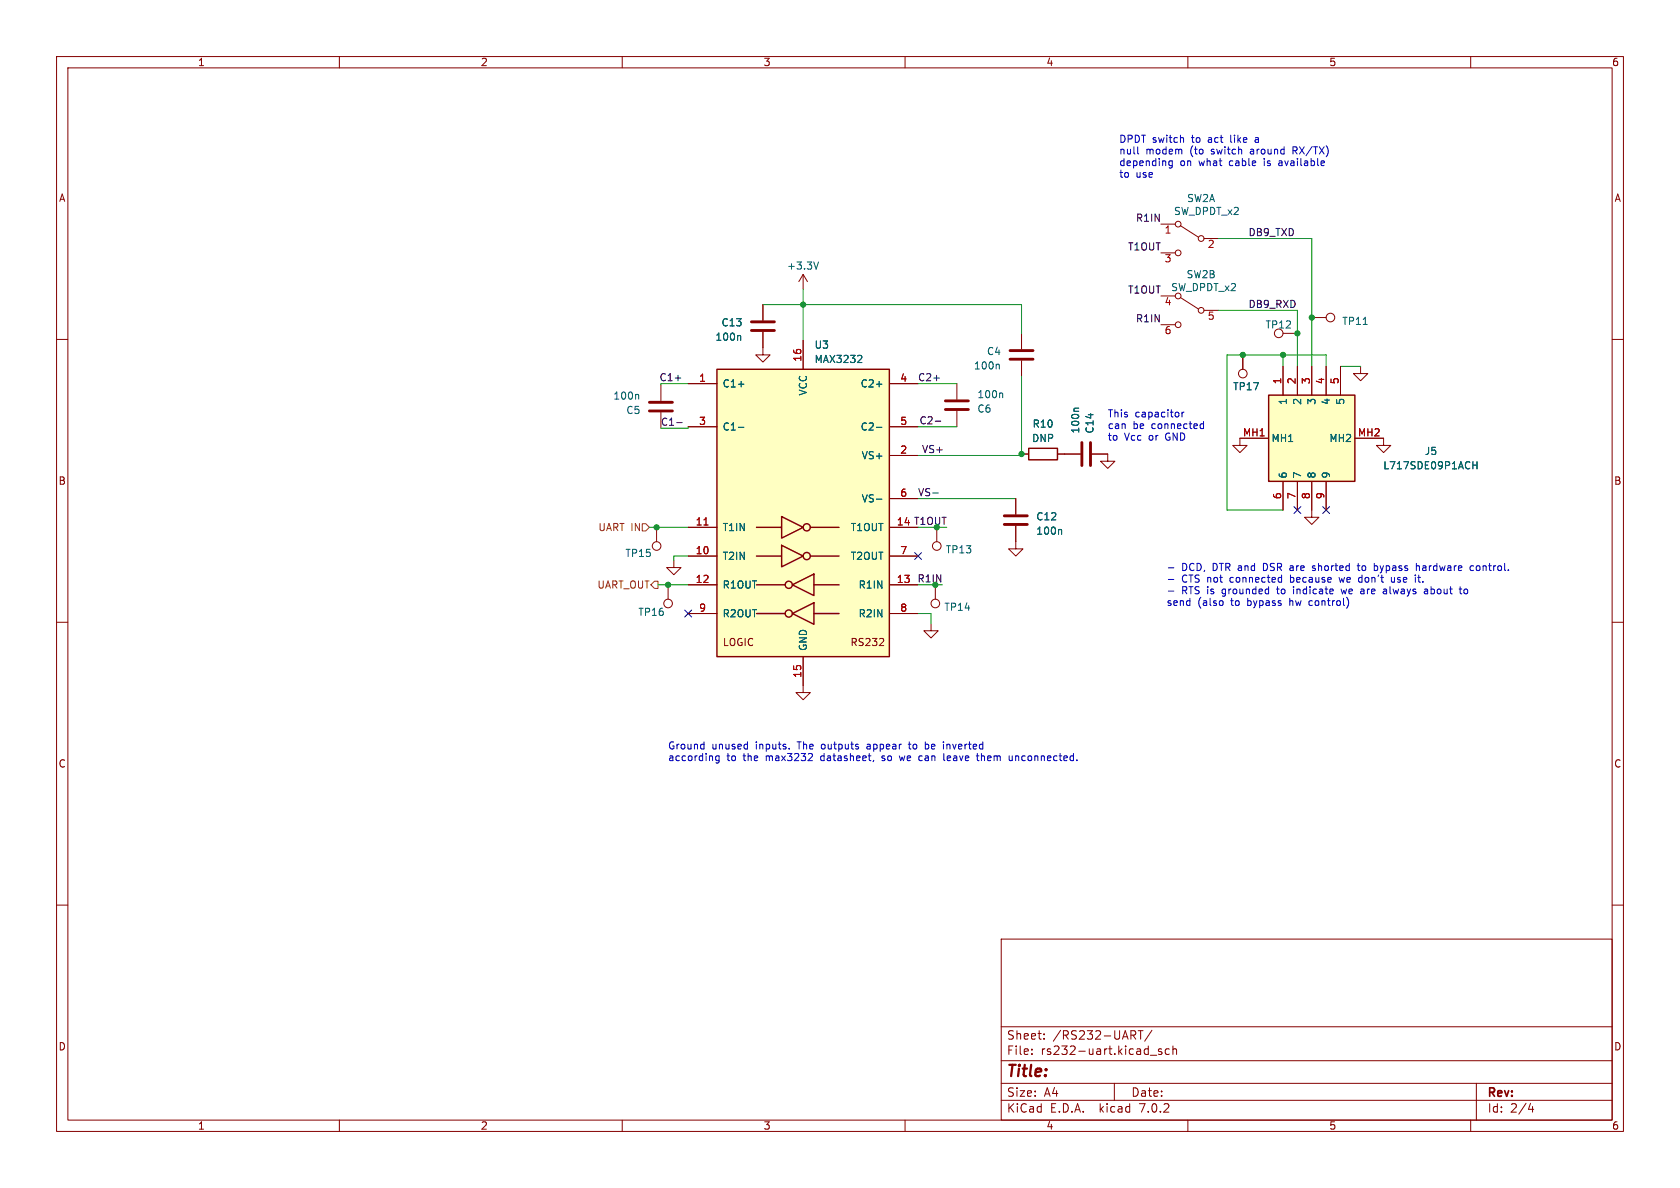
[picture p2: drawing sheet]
<svg xmlns="http://www.w3.org/2000/svg" width="297mm" height="210mm" viewBox="0 0 297 210" stroke-linecap="round" stroke-linejoin="round" font-family="sans-serif">
<g fill="none" stroke="#840000" stroke-width=".18">
<path d="M10 10h277v190h-277zM12 12h273v186h-273zM60 10v2M110 10v2M160 10v2M210 10v2M260 10v2M205.2 39.6h2.6M208.7 39.9l3.1 2M10 60h2M134.9 58.7v4h1.2l-1.2 1.3-1.3-1.3h1.3M134.9 53.8v2.8"/>
<path d="M142 48.5l-.8 1.3M142 48.5v2.6M142 48.5l.7 1.3M180.6 58.9v2.8M205.2 44.7h2.6M205.2 52.3h2.6M205.2 57.4h2.6M208.7 52.6l3.1 2M212.9 42.2h2.5M212.9 54.9h2.5M226.8 58.9h2.6M231.9 56.1h2.5"/>
<path d="M285 60h2M116.8 68.1v2.8M116.8 72.9v2.8M121.7 67.8h5M121.7 75.4h5M142 60.2v5.1M157.2 67.8h5.1M157.2 75.4h5.1M169.2 67.8v2.8M169.2 72.6v2.8M180.6 63.8v2.7M219.7 62.7v2.6"/>
<path d="M224.3 77.5h-5.1v1.2h1.3l-1.3 1.3-1.3-1.3h1.3M226.8 64.8v5.1M229.4 64.8v5.1M231.9 64.8v5.1M234.4 64.8v5.1M237 64.8v5.1M239.5 77.5h5.1v1.2h1.3l-1.3 1.3-1.3-1.3h1.3M240.5 64.8v1.2h1.3l-1.3 1.3-1.2-1.3h1.2M116.1 93.2v2.6M119.1 99.1v1.2h1.3l-1.3 1.3-1.2-1.3h1.2M121.7 98.3h5M121.7 93.2h5"/>
<path d="M157.2 98.3h5.1M157.2 93.2h5.1M157.2 80.5h5.1M157.2 88.1h5.1M165.6 93.2v2.6M179.6 93v4h1.2l-1.2 1.3-1.3-1.3h1.3M179.6 88.1v2.8M180.6 80.3h1.3M186.9 80.3h4.1M193 80.3h2.8v1.2h1.3l-1.3 1.3-1.2-1.3h1.2M226.8 85.1v5.1M229.4 85.1v5.1"/>
<path d="M231.9 85.1v6.3h1.3l-1.3 1.3-1.3-1.3h1.3M234.4 85.1v5.1M10 110h2M118.1 103.4v2.5M121.7 103.4h5M121.7 108.5h5M142 116.1v6.3h1.3l-1.3 1.3-1.3-1.3h1.3M157.2 103.4h5.1M157.2 108.5h5.1M164.6 110.2v1.3h1.3l-1.3 1.3-1.3-1.3h1.3M165.4 103.4v2.5M285 110h2"/>
<path d="M10 160h2M285 160h2M177 166h108v32h-108zM60 198v2M110 198v2M160 198v2M177 194.5h108M177 191.5h108M177 187.5h108M177 181.5h108M182.4 186.3v.1M182.4 185.5v.1"/>
<path d="M184.6 183.6v.1M184.6 182.8v.1M197 191.5v3M201.2 182.2h.9M201.6 182.2v1.5M203.4 186.5h1.1M203.6 182.1l-1.2 2M205.4 185.5l-.4-.1-.2 .2 .1 .2 .5 .2v.3h-.6M206.7 185.5l-.4-.1-.3 .3v.4l.1 .2h.6M207.4 185.5l.2-.1 .3 .1 .1 .9M207.4 184.9v1.5M210 198v2"/>
<path d="M260 198v2M261 191.5v6.5M270.2 196.1h.9M270.9 195.6v1"/>
<circle cx="208.3" cy="39.6" r=".51"/>
<circle cx="208.3" cy="44.7" r=".51"/>
<circle cx="208.3" cy="57.4" r=".51"/>
<circle cx="208.3" cy="52.3" r=".51"/>
<circle cx="212.3" cy="42.2" r=".51"/>
<circle cx="212.3" cy="54.9" r=".51"/>
<circle cx="226.1" cy="58.9" r=".76"/>
<circle cx="235.2" cy="56.1" r=".76"/>
<circle cx="219.7" cy="66" r=".76"/>
<circle cx="116.1" cy="96.5" r=".76"/>
<circle cx="165.6" cy="96.5" r=".76"/>
<circle cx="118.1" cy="106.7" r=".76"/>
<circle cx="165.4" cy="106.7" r=".76"/>
</g>
<path d="M132.8 56.9h4.1M132.8 58.4h4.1M114.8 72.6h4.1M114.8 71.1h4.1M167.1 72.4h4.1M167.1 70.9h4.1M178.6 62h4M178.6 63.5h4M191.3 78.2v4.1M192.8 78.2v4.1M177.5 91.2h4.1M177.5 92.7h4.1" fill="none" stroke="#840000" stroke-width=".51"/>
<g fill="none" stroke="#006464" stroke-width=".18">
<path d="M130.8 59.3l.1 .2v.7M144.7 46.3l-.4 1.3M112.7 69.7l.2 .2v.7M130.5 75.5h1M152.2 62.9l.2 .2-.1 .3-.7 .7h.8M154.9 75.5h1M154.9 67.9h1M176.5 64.4l.2 .2v.6M177.1 69.5l.2 .1v.7M190.7 72.2h-.7l-.1 .1M154.9 88.2h1M187.5 93.6l.2 .2v.6"/>
<path d="M260.4 82.2h.7M261.1 81.6v1.3"/>
</g>
<g fill="#ffffc2" stroke="#ffffc2" stroke-width=".18">
<path d="M126.7 65.3h30.5v50.8h-30.5z"/>
<path d="M224.3 69.9h15.2v15.2h-15.2z"/>
</g>
<g fill="none" stroke="#840000" stroke-width=".25">
<path d="M126.7 65.3h30.5v50.8h-30.5zM181.9 79.2h5v2.1h-5zM224.3 69.9h15.2v15.2h-15.2zM133.7 98.3h4.5M133.7 93.2h4.5M138.2 96.4l3.8 1.9-3.8 1.9zM138.2 91.3l3.8 1.9-3.8 1.9zM143.3 98.3h5M143.3 93.2h5M133.7 108.5h5.1M133.7 103.4h5.1M140.1 108.5l3.8-1.9v3.8z"/>
<path d="M140.1 103.4l3.8-1.9v3.8zM143.9 108.5h4.4M143.9 103.4h4.4"/>
<circle cx="142.6" cy="98.3" r=".63"/>
<circle cx="142.6" cy="93.2" r=".63"/>
<circle cx="139.4" cy="108.5" r=".63"/>
<circle cx="139.4" cy="103.4" r=".63"/>
</g>
<path d="M124.4 92.8h.8" fill="none" stroke="#a90000" stroke-width=".18"/>
<path d="M113.5 92.6h.7l.6 .6-.6 .7h-.7zM115.1 103.4l.6-.7h.6v1.3h-.6z" fill="none" stroke="#725600" stroke-width=".18"/>
<path d="M119.4 66.8h.9M119.6 74.7h1M165.3 74.4h1M164.9 87.1h1" fill="none" stroke="#0f0f0f" stroke-width=".18"/>
<g fill="none" stroke="#0000c2" stroke-width=".18">
<path d="M201.1 26v1l.2 .2M206.6 29l.3 .3 .3-.1M207.2 28.4v1.1l-.2 .2-.3-.1M207.2 28.5l-.3-.1-.3 .3M209.1 24.3l.1 .2v.7M233.7 28.4l.4 .1 .1 .2-.7 .2M234.1 29.2l-.4 .1M209 72.9v.8M209.3 72.9l-.3 .2M212.3 75.7h.5M212.3 75h.5M212.8 74.5v1.3"/>
<path d="M243 99.6v1.3M250.4 99.6v1.3M206.6 100.4h.9M206.6 102.4h.9M206.6 104.5h.9M216.1 106.2l.1 .2-.1 .6M224.1 104.1l.2 .1M224.3 103.7v1.3M224.3 104.9l-.2 .1M226.2 102.1h.4M226.6 101.6v1.3M226.6 102.9h-.4"/>
<path d="M235.6 104.2l.1 .2-.6 .2M238.1 105.6a1.49 1.49 0 0 1 0 1.9M239.9 100h.5M240.7 104.1l-.1 .1M240.7 104.5l-.2 .2 .2 .3M243 100.8l.3 .1M243.3 100l-.3 .1M245 104.1l-.4 .1M245 104.5h-.3l-.2 .2 .1 .2 .4 .1M246 102.1v.6l.2 .2M250.2 101.6v.2M250.2 102.1v.8"/>
<path d="M250.8 100l-.4 .1M252.2 104.1l-.4 .1M252.3 104.5h-.3l-.2 .2v.2l.5 .1M258 104.1h.4M258.1 103.7v1.1l.3 .2M260.4 100l-.4 .1-.1 .2 .1 .4 .4 .2M127.1 133.6v1l-.2 .3-.3-.1M127.1 133.7l-.3-.1-.3 .3 .1 .5h.5M139.5 132.3v.1M143.4 133.2l.2 .2v.3l-.8 .8h.8M154.5 134.4l-.2 .2M160.6 131.6h.4"/>
<path d="M162.6 133.7l-.2 .2 .2 .5M163.6 131.1v1.3M163.6 132.3l.1 .1M163.7 131.6h-.1M166.8 131.1v.2M166.8 131.6v.8M166.9 133.2v1.1l.1 .2M172.6 133.6h.5M172.8 133.2v1.1l.3 .2M178.4 133.6l.1 .8h.4"/>
</g>
<g fill="none" stroke="#009600" stroke-width=".18">
<path d="M134.9 53.8h45.7v5.1M142 51.1v9.1M215.4 54.9h14v9.9M215.4 42.2h16.5v22.6M116.8 67.8h4.9M121.7 75.4v.3h-4.9M162.3 67.8h6.9M162.3 75.4h6.9M180.6 66.5v14h-18.3M226.8 62.7v2.1M234.4 64.8v-2.1h-17.5v27.5h9.9M237 64.8h3.5"/>
<path d="M114.8 93.2h6.9M121.7 98.3h-2.6v.8M162.3 93.2h3.3M162.3 88.1h17.3M116.3 103.4h5.4M162.3 103.4h4.3M162.3 108.5h2.3v1.7"/>
</g>
<path d="M161.7 97.7l1.2 1.2M162.9 97.7l-1.2 1.2M228.8 89.6l1.2 1.2M230 89.6l-1.2 1.2M233.8 89.6l1.3 1.2M235.1 89.6l-1.3 1.2M121.1 107.8l1.2 1.3M122.3 107.8l-1.2 1.3" fill="none" stroke="#000084" stroke-width=".18"/>
<g fill="#009600" stroke="#009600" stroke-width=".18">
<circle cx="142" cy="53.8" r=".46"/>
<circle cx="165.6" cy="93.2" r=".46"/>
<circle cx="231.9" cy="56.1" r=".46"/>
<circle cx="229.4" cy="58.9" r=".46"/>
<circle cx="180.6" cy="80.3" r=".46"/>
<circle cx="226.8" cy="62.7" r=".46"/>
<circle cx="219.7" cy="62.7" r=".46"/>
<circle cx="118.1" cy="103.4" r=".46"/>
<circle cx="165.4" cy="103.4" r=".46"/>
<circle cx="116.1" cy="93.2" r=".46"/>
</g>
<text font-size="2.8" fill="#840000" x="178" y="190.8">Title:</text>
<g font-size="2.1" fill="#840000">
<text x="178" y="183.9">Sheet:</text>
<text x="186.2" y="183.9">/RS232-UART/</text>
<text x="178" y="186.6">File:</text>
<text x="184" y="186.6">rs232-uart.kicad_sch</text>
<text x="178" y="196.8">KiCad</text>
<text x="178" y="194">Size:</text>
<text x="184.6" y="194">A4</text>
<text x="185.7" y="196.8">E.D.A.</text>
<text x="194.4" y="196.8">kicad</text>
<text x="200" y="194">Date:</text>
<text x="201.5" y="196.8">7.0.2</text>
<text x="263" y="194.2">Rev:</text>
<text x="263" y="196.8">Id:</text>
<text x="267" y="196.8">2/4</text>
</g>
<g font-size="1.8" fill="#840000">
<text x="35" y="11.8">1</text>
<text x="85" y="11.8">2</text>
<text x="135" y="11.8">3</text>
<text x="185" y="11.8">4</text>
<text x="235" y="11.8">5</text>
<text x="285" y="11.8">6</text>
<text x="10.4" y="35.8">A</text>
<text x="285.4" y="35.8">A</text>
<text x="10.3" y="85.8">B</text>
<text x="285.3" y="85.8">B</text>
<text x="127.7" y="114.4">LOGIC</text>
<text x="150.3" y="114.4">RS232</text>
<text x="10.3" y="135.8">C</text>
<text x="285.3" y="135.8">C</text>
<text x="10.3" y="185.8">D</text>
<text x="285.3" y="185.8">D</text>
<text x="35" y="199.8">1</text>
<text x="85" y="199.8">2</text>
<text x="135" y="199.8">3</text>
<text x="185" y="199.8">4</text>
<text x="235" y="199.8">5</text>
<text x="285" y="199.8">6</text>
</g>
<g font-size="1.8" fill="#0000c2">
<text x="197.9" y="25.3">DPDT switch</text>
<text x="197.9" y="27.4">null</text>
<text x="197.9" y="29.4">depending</text>
<text x="202.6" y="27.4">modem</text>
<text x="208.6" y="29.4">on</text>
<text x="210.5" y="27.4">(to</text>
<text x="210.8" y="25.3">to</text>
<text x="212" y="29.4">what</text>
<text x="213.7" y="25.3">act</text>
<text x="214.3" y="27.4">switch</text>
<text x="217.5" y="29.4">cable</text>
<text x="217.8" y="25.3">like</text>
<text x="221.3" y="27.4">around</text>
<text x="222.3" y="25.3">a</text>
<text x="223.7" y="29.4">is</text>
<text x="226.4" y="29.4">available</text>
<text x="228.9" y="27.4">RX/TX)</text>
<text x="197.9" y="31.5">to</text>
<text x="200.8" y="31.5">use</text>
<text x="195.8" y="73.9">This</text>
<text x="195.8" y="75.9">can</text>
<text x="195.8" y="78">to</text>
<text x="198.8" y="78">Vcc</text>
<text x="200.3" y="75.9">be</text>
<text x="200.7" y="73.9">capacitor</text>
<text x="203.2" y="78">or</text>
<text x="203.6" y="75.9">connected</text>
<text x="206.2" y="78">GND</text>
<text x="208.9" y="101">DCD, DTR and</text>
<text x="223.6" y="101">DSR are</text>
<text x="232.5" y="101">shorted</text>
<text x="240.7" y="101">to</text>
<text x="243.7" y="101">bypass</text>
<text x="251.2" y="101">hardware</text>
<text x="260.9" y="101">control.</text>
<text x="206.2" y="107.2">send</text>
<text x="208.9" y="103.1">CTS not</text>
<text x="208.9" y="105.1">RTS is</text>
<text x="211.8" y="107.2">(also</text>
<text x="216.2" y="105.1">grounded</text>
<text x="217.6" y="103.1">connected</text>
<text x="217.7" y="107.2">to</text>
<text x="220.7" y="107.2">bypass</text>
<text x="226" y="105.1">to</text>
<text x="228.2" y="107.2">hw</text>
<text x="228.3" y="103.1">because</text>
<text x="229" y="105.1">indicate</text>
<text x="231.8" y="107.2">control)</text>
<text x="237.2" y="103.1">we</text>
<text x="237.7" y="105.1">we</text>
<text x="240.7" y="103.1">don't</text>
<text x="241.2" y="105.1">are</text>
<text x="245.3" y="105.1">always</text>
<text x="246.6" y="103.1">use</text>
<text x="250.9" y="103.1">it.</text>
<text x="252.7" y="105.1">about</text>
<text x="259.1" y="105.1">to</text>
<text x="118.1" y="132.6">Ground</text>
<text x="118.1" y="134.6">according</text>
<text x="125.9" y="132.6">unused</text>
<text x="128.5" y="134.6">to</text>
<text x="131.5" y="134.6">the</text>
<text x="133.7" y="132.6">inputs.</text>
<text x="135.5" y="134.6">max3232</text>
<text x="141.2" y="132.6">The</text>
<text x="145.3" y="134.6">datasheet,</text>
<text x="145.5" y="132.6">outputs</text>
<text x="153.6" y="132.6">appear</text>
<text x="156.3" y="134.6">so</text>
<text x="159.6" y="134.6">we</text>
<text x="161.2" y="132.6">to</text>
<text x="163.1" y="134.6">can</text>
<text x="164.2" y="132.6">be</text>
<text x="167.5" y="132.6">inverted</text>
<text x="167.6" y="134.6">leave</text>
<text x="173.6" y="134.6">them</text>
<text x="179.4" y="134.6">unconnected.</text>
</g>
<g font-size="1.8" fill="#006464">
<text x="209.8" y="35.9">SW2A</text>
<text x="207.5" y="38.2">SW_DPDT_x2</text>
<text x="139.1" y="47.8">+3.3V</text>
<text x="207" y="51.6">SW_DPDT_x2</text>
<text x="209.7" y="49.3">SW2B</text>
<text x="127.5" y="57.8">C13</text>
<text x="223.7" y="58.2">TP12</text>
<text x="237.2" y="57.6">TP11</text>
<text x="126.4" y="60.4">100n</text>
<text x="143.9" y="64.3">MAX3232</text>
<text x="143.9" y="61.8">U3</text>
<text x="172.1" y="65.5">100n</text>
<text x="174.4" y="62.9">C4</text>
<text x="108.4" y="70.8">100n</text>
<text x="127.8" y="68.6">C1+</text>
<text x="142.8" y="70" transform="rotate(-90 142.8 70)">VCC</text>
<text x="152" y="68.6">C2+</text>
<text x="172.7" y="70.5">100n</text>
<text x="217.9" y="69.2">TP17</text>
<text x="227.6" y="71.7" transform="rotate(-90 227.6 71.7)">1</text>
<text x="230.2" y="71.7" transform="rotate(-90 230.2 71.7)">2</text>
<text x="232.7" y="71.7" transform="rotate(-90 232.7 71.7)">3</text>
<text x="235.3" y="71.7" transform="rotate(-90 235.3 71.7)">4</text>
<text x="237.8" y="71.7" transform="rotate(-90 237.8 71.7)">5</text>
<text x="110.7" y="73.3">C5</text>
<text x="127.8" y="76.3">C1-</text>
<text x="152" y="76.3">C2-</text>
<text x="172.7" y="73.1">C6</text>
<text x="182.5" y="75.8">R10</text>
<text x="190.9" y="76.7" transform="rotate(-90 190.9 76.7)">100n</text>
<text x="193.5" y="76.7" transform="rotate(-90 193.5 76.7)">C14</text>
<text x="152.2" y="81.3">VS+</text>
<text x="182.4" y="78.3">DNP</text>
<text x="224.8" y="78.3">MH1</text>
<text x="234.9" y="78.3">MH2</text>
<text x="244.5" y="83.1">L717SDE09P1ACH</text>
<text x="251.8" y="80.6">J5</text>
<text x="152.2" y="89">VS-</text>
<text x="227.6" y="84.6" transform="rotate(-90 227.6 84.6)">6</text>
<text x="230.2" y="84.6" transform="rotate(-90 230.2 84.6)">7</text>
<text x="232.7" y="84.6" transform="rotate(-90 232.7 84.6)">8</text>
<text x="235.3" y="84.6" transform="rotate(-90 235.3 84.6)">9</text>
<text x="127.8" y="94">T1IN</text>
<text x="150.3" y="94">T1OUT</text>
<text x="183.1" y="92.1">C12</text>
<text x="183.1" y="94.7">100n</text>
<text x="110.5" y="98.6">TP15</text>
<text x="127.8" y="99.1">T2IN</text>
<text x="150.3" y="99.1">T2OUT</text>
<text x="167.1" y="98">TP13</text>
<text x="127.8" y="104.2">R1OUT</text>
<text x="151.7" y="104.2">R1IN</text>
<text x="112.8" y="109">TP16</text>
<text x="127.8" y="109.3">R2OUT</text>
<text x="151.7" y="109.3">R2IN</text>
<text x="166.9" y="108.1">TP14</text>
<text x="142.8" y="115.1" transform="rotate(-90 142.8 115.1)">GND</text>
</g>
<g font-size="1.8" fill="#0f0f0f">
<text x="200.7" y="39.3">R1IN</text>
<text x="220.7" y="41.8">DB9_TXD</text>
<text x="199.3" y="44.4">T1OUT</text>
<text x="199.3" y="52">T1OUT</text>
<text x="200.7" y="57.1">R1IN</text>
<text x="220.7" y="54.5">DB9_RXD</text>
<text x="162.3" y="67.5">C2+</text>
<text x="116.7" y="75.3">C1-</text>
<text x="162.6" y="75.1">C2-</text>
<text x="162.9" y="80.2">VS+</text>
<text x="162.3" y="87.8">VS-</text>
<text x="162.1" y="103">R1IN</text>
</g>
<g font-size="1.8" fill="#a90000">
<text x="205.8" y="41.5">1</text>
<text x="205.8" y="46.6">3</text>
<text x="213.5" y="44.1">2</text>
<text x="205.8" y="54.2">4</text>
<text x="205.8" y="59.3">6</text>
<text x="213.5" y="56.8">5</text>
<text x="141.7" y="64" transform="rotate(-90 141.7 64)">16</text>
<text x="123.5" y="67.6">1</text>
<text x="159.1" y="67.6">4</text>
<text x="226.6" y="68" transform="rotate(-90 226.6 68)">1</text>
<text x="229.1" y="68" transform="rotate(-90 229.1 68)">2</text>
<text x="231.6" y="68" transform="rotate(-90 231.6 68)">3</text>
<text x="234.2" y="68" transform="rotate(-90 234.2 68)">4</text>
<text x="236.7" y="68" transform="rotate(-90 236.7 68)">5</text>
<text x="123.5" y="75.2">3</text>
<text x="159.1" y="75.2">5</text>
<text x="219.7" y="77.2">MH1</text>
<text x="240" y="77.2">MH2</text>
<text x="159.1" y="80.3">2</text>
<text x="159.1" y="87.9">6</text>
<text x="226.6" y="88.3" transform="rotate(-90 226.6 88.3)">6</text>
<text x="229.1" y="88.3" transform="rotate(-90 229.1 88.3)">7</text>
<text x="231.6" y="88.3" transform="rotate(-90 231.6 88.3)">8</text>
<text x="234.2" y="88.3" transform="rotate(-90 234.2 88.3)">9</text>
<text x="122.9" y="93">11</text>
<text x="158.5" y="93">14</text>
<text x="122.9" y="98">10</text>
<text x="159.1" y="98">7</text>
<text x="122.9" y="103.1">12</text>
<text x="158.5" y="103.1">13</text>
<text x="123.5" y="108.2">9</text>
<text x="159.1" y="108.2">8</text>
<text x="141.7" y="119.9" transform="rotate(-90 141.7 119.9)">15</text>
</g>
<g font-size="1.8" fill="#009600">
<text x="116.5" y="67.5">C1+</text>
<text x="158.5" y="93">14 T1OUT</text>
</g>
<g font-size="1.8" fill="#725600">
<text x="105.7" y="94">UART IN</text>
<text x="105.5" y="104.2">UART_OUT</text>
</g>
</svg>
